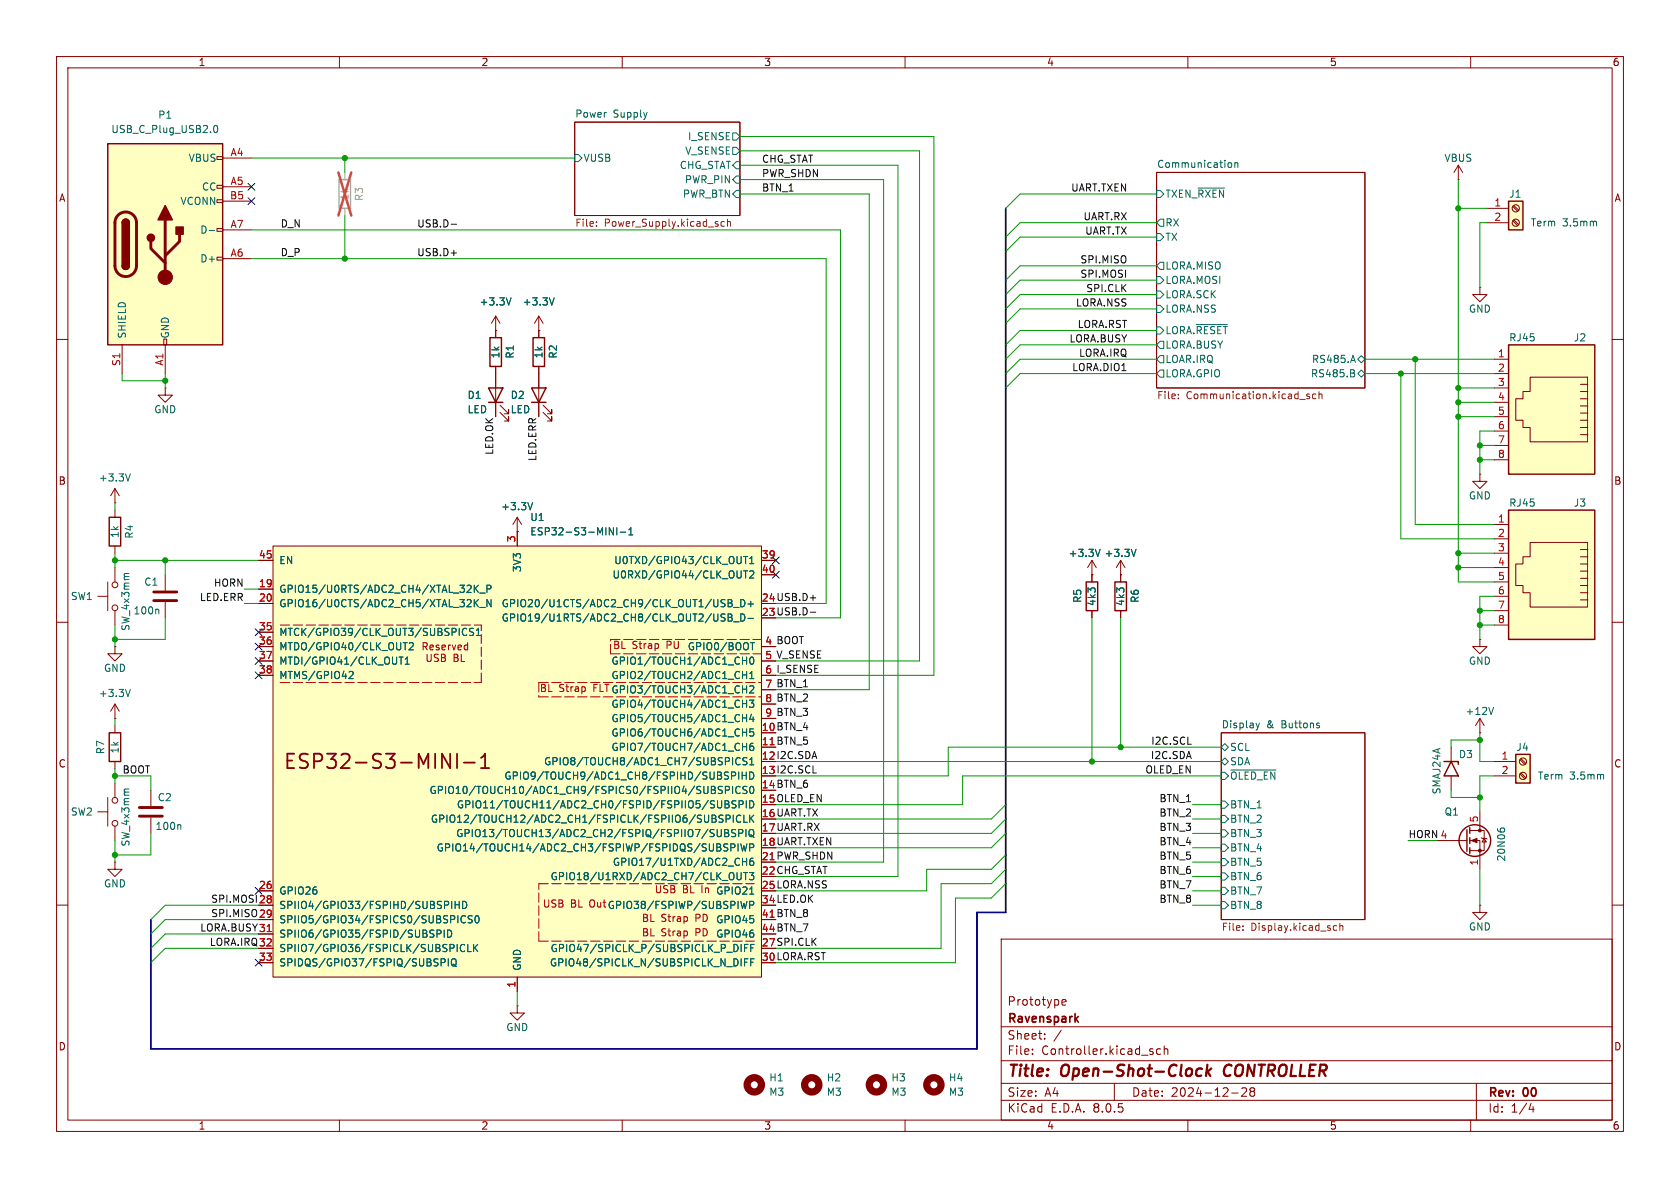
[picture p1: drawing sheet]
<svg xmlns="http://www.w3.org/2000/svg" width="297mm" height="210mm" viewBox="0 0 297 210" stroke-linecap="round" stroke-linejoin="round" font-family="sans-serif">
<g fill="none" stroke="#840000" stroke-width=".18">
<path d="M10 10h277v190h-277zM12 12h273v186h-273zM60 10v2M110 10v2M160 10v2M210 10v2M260 10v2M101.6 21.6h29.2v16.5h-29.2zM204.5 30.5h36.8v38.1h-36.8zM10 60h2M285 60h2M10 110h2"/>
<path d="M285 110h2M26.7 139.7v2.8M215.9 129.5h25.4v33.1h-25.4zM10 160h2M20.3 152.4v1.3h1.3l-1.3 1.2-1.3-1.2h1.3M20.3 152.4h.1M26.7 144.5v2.8M285 160h2M177 166h108v32h-108zM187.7 177.2l.8-.1-.1-.3-.4-.1-.3 .2 .1 .7h.6M60 198v2M110 198v2"/>
<path d="M160 198v2M177 194.5h108M177 191.5h108M177 187.5h108M177 181.5h108M182.5 186.3v.1M182.5 185.5v.1M184.7 183.6v.1M184.7 182.8v.1M187.6 182.1l-1.3 2M197 191.5v3M203.5 185.9l.3 .1 .1 .2-.2 .2h-.3"/>
<path d="M203.5 185.4l.3 .1M205.2 185.5l-.5-.1-.2 .3v.4l.1 .2h.6M205.8 185.5l.2-.1 .4 .1 .1 .9M205.8 184.9v1.5M210 198v2M217.7 193.2h1.2M219.5 192.4l.6-.1 .2 .1 .1 .3-.9 1.1h.9M221.2 192.9l-.2-.2 .2-.4 .5 .1 .1 .2-.3 .3M221.2 192.9l-.2 .3v.3l.2 .3 .5-.1 .1-.2-.1-.4-.2-.2M221.2 192.9h.3M260 198v2M261 191.5v6.5"/>
<path d="M270.7 195l-.4 1.1h.9M271 195.6v1"/>
</g>
<path d="M211.6 190.1l.2 .1 .6-.1M212.5 189a.66 .66 0 0 0-.9 .1M213.5 188.2l-.3 2M213.5 189.4l.5 .8M214.1 188.9l-.8 .7M216.7 188.5a1.27 1.27 0 0 0-.1 1.6" fill="none" stroke="#840000" stroke-width=".4"/>
<path d="M190.6 179.7l-.5 .6M190.2 180.1l.4 .6" fill="none" stroke="#840000" stroke-width=".3"/>
<g fill="none" stroke="#006464" stroke-width=".18">
<path d="M101.6 27.3h.6l.7 .6-.7 .7h-.6zM129.5 26h.7l.6 .7-.6 .6h-.7zM129.5 23.5h.7l.6 .6-.6 .7h-.7zM130.2 33.7h.6v1.2h-.6l-.7-.6zM130.2 31.1h.6v1.3h-.6l-.7-.6zM130.2 28.6h.6v1.2h-.6l-.7-.6zM204.5 33.7h.6l.6 .6-.6 .6h-.6zM205.1 38.7h.6v1.3h-.6l-.6-.6zM211.8 33.2h4.7M217.2 28.8h.3l.3 .2-.1 .5-.2 .1-.3-.1M218.3 28.9l.2-.1h.3v.8M218.3 28.8v.8"/>
<path d="M204.5 41.3h.6l.6 .6-.6 .6h-.6zM204.5 54h.6l.6 .6-.6 .6h-.6zM204.5 48.9h.6l.6 .6-.6 .7h-.6zM204.5 57.8h.6l.6 .6-.6 .7h-.6zM204.5 51.4h.6l.6 .7-.6 .6h-.6zM205.1 46.4h.6v1.2h-.6l-.6-.6zM211.5 57.4h5.5M205.1 62.9h.6v1.2h-.6l-.6-.6zM205.1 65.4h.6v1.3h-.6l-.6-.7zM205.1 60.3h.6v1.3h-.6l-.6-.6zM239.2 62.8l.4 1.3M239.2 65.3l.2 .3-.2 .4 .3 .2-.1 .3-.1 .1"/>
<path d="M240 66l.7-.6 .6 .6-.6 .7zM240.7 62.9l.6 .6-.6 .6-.7-.6zM215.9 132.1l.6-.7 .7 .7-.7 .6zM215.9 134.6l.6-.6 .7 .6-.7 .7zM215.9 136.5h.6l.7 .7-.7 .6h-.6zM217.6 136.1h8M222 127.8l.4 .9M222.4 128.7l-.2 .3M222.7 127.8l-.3 .9M233.1 128.2l.2 .2-.2 .3M233.1 127.8l.1 .1M31.8 145.8l.2 .2v.6"/>
<path d="M215.9 156.8h.6l.7 .7-.7 .6h-.6zM215.9 146.7h.6l.7 .6-.7 .7h-.6zM215.9 144.1h.6l.7 .7-.7 .6h-.6zM215.9 141.6h.6l.7 .6-.7 .7h-.6zM215.9 151.8h.6l.7 .6-.7 .6h-.6zM215.9 154.3h.6l.7 .6-.7 .7h-.6zM215.9 149.2h.6l.7 .7-.7 .6h-.6zM215.9 159.4h.6l.7 .6-.7 .7h-.6z"/>
</g>
<g fill="none" stroke="#725600" stroke-width=".18">
<path d="M105.4 39.9v.1M105.4 39.2v.1M128.1 39.2h-.4l-.2 .2 .1 .5h.5M128.6 39.3l.2-.1h.3l.1 .8M128.6 38.7v1.3M208.3 70.4v.1M208.3 69.7v.1M231.5 69.7l-.3-.1-.2 .2 .1 .2 .4 .1v.3h-.5M232.6 69.7l-.3-.1-.3 .3 .1 .5h.5M233.2 69.8l.2-.2 .3 .1v.8M233.2 69.2v1.3M219.7 164.3v.2"/>
<path d="M219.7 163.7v.1M235.8 164.3l.2 .2 .3-.1M236.3 163.7l-.3-.1-.2 .1M236.9 163.7l.1-.1 .3 .1 .1 .8M236.9 163.2v1.3"/>
</g>
<path d="M24.6 144.3h4.1M24.6 142.7h4.1" fill="none" stroke="#840000" stroke-width=".51"/>
<path d="M19 25.4h20.4v35.6h-20.4z" fill="#ffffc2"/>
<g fill="none" stroke="#840000" stroke-width=".18">
<path d="M38.4 35.3h1v.5h-1zM38.4 32.8h1v.5h-1zM38.4 27.7h1v.5h-1zM39.4 27.9h5M39.4 33h5M39.4 35.6h5M29 59.9h.5v1.1h-.5zM38.4 45.5h1v.5h-1zM38.4 40.4h1v.5h-1zM39.4 45.7h5M39.4 40.6h5M21.6 61v5"/>
<path d="M29.2 61v5M261.6 83.8v1.3h1.3l-1.3 1.3-1.3-1.3h1.3M261.6 83.8h.1M198.1 101.6v1.3M198.1 108v1.2M20.3 138.4v2.6M17.3 143.5h1.7M19 141v5.1M20.3 146.1v2.5"/>
<circle cx="20.3" cy="145.5" r=".51"/>
<circle cx="20.3" cy="141.5" r=".51"/>
</g>
<path d="M19 25.4h20.4v35.6h-20.4zM21.6 39.4a.64 .64 0 0 1 .6-.7 .64 .64 0 0 1 .7 .7M21.6 47a.64 .64 0 0 0 .6 .6 .64 .64 0 0 0 .7-.6M197.1 102.9h2v5.1h-2z" fill="none" stroke="#840000" stroke-width=".25"/>
<path d="M20.9 38a1.9 1.9 0 0 1 2-.4 1.9 1.9 0 0 1 1.2 1.8v7.6a1.91 1.91 0 0 1-1.9 1.9 1.91 1.91 0 0 1-1.9-1.9v-7.8l.2-.6zM29.2 38.9v10.1M26.7 42.7v1.2l2.5 2.6M31.7 41.4v1.3l-2.5 2.5" fill="none" stroke="#840000" stroke-width=".51"/>
<g fill="#840000" stroke="#840000" stroke-width=".25">
<path d="M21.6 47h1.3a.64 .64 0 0 1-.7 .6 .64 .64 0 0 1-.6-.6z"/>
<path d="M21.6 39.4h1.3v7.6h-1.3z"/>
<path d="M21.8 38.9a.64 .64 0 0 1 .7-.1 .64 .64 0 0 1 .4 .6h-1.3z"/>
<path d="M29.2 36.3l1.3 2.6h-2.6z"/>
<path d="M31.1 40.1h1.3v1.3h-1.3z"/>
<circle cx="26.7" cy="42" r=".63"/>
</g>
<circle cx="29.2" cy="49" r="1.27" fill="#840000" stroke="#840000" stroke-width=".18"/>
<path d="M37.9 22.3l.2-.1a.68 .68 0 0 1 .4 .6 .68 .68 0 0 1-.4 .6l-.2-.1-.1-.3zM37 40.7h1M22.8 139.5h-.7l-.1 .2" fill="none" stroke="#006464" stroke-width=".18"/>
<path d="M48.3 96.5h86.3v76.2h-86.3z" fill="#ffffc2"/>
<g fill="none" stroke="#840000" stroke-width=".18">
<path d="M261.6 50.8v1.3h1.3l-1.3 1.2-1.3-1.2h1.3M261.6 50.8h.1M45.7 99.1h2.6M48.3 96.5h86.3v76.2h-86.3zM91.4 94h.1M91.4 91.4v5.1M91.4 91.4l-.7 1.3M91.4 91.4l.8 1.3M134.6 99.1h2.6M193 99.1v3.8M193 99.1l-.7 1.2M193 99.1l.8 1.2"/>
<path d="M17.3 105.4h1.7M19 102.9v5.1M20.3 100.3v2.6M20.3 108v2.5M29.2 101.6v2.8M29.2 106.4v2.8M45.7 104.1h2.6M45.7 106.7h2.6M45.7 111.8h2.6M45.7 114.3h2.6M45.7 116.8h2.6M45.7 119.4h2.6"/>
<path d="M134.6 116.8h2.6M134.6 119.4h2.6M134.6 101.6h2.6M193 101.6h.1M193 108v1.2M134.6 121.9h2.6M134.6 124.5h2.6M134.6 127h2.6M45.7 157.5h2.6M45.7 160h2.6M45.7 162.6h2.6M45.7 165.1h2.6"/>
<path d="M45.7 167.6h2.6M45.7 170.2h2.6M91.4 172.7v2.6"/>
<circle cx="20.3" cy="107.4" r=".51"/>
<circle cx="20.3" cy="103.4" r=".51"/>
</g>
<path d="M78.1 133.2l1.5 2.6v-2.6M80.8 133.2v2.6M82 134.8h1.9M85 135.8h1.5M85 134l.8-.8v2.6" fill="none" stroke="#840000" stroke-width=".32"/>
<g fill="none" stroke="#006464" stroke-width=".18">
<path d="M94.2 88.8l-.5 1.3M107.7 93.3l.7 1.3v-1.3M109 93.3v1.3M109.7 94.1h.9M111.2 94.6h.7M111.2 93.7l.3-.4v1.3M131.4 98.4h.8M131.8 98.4v1.2M132.5 98.7l.4-.3v1.2M132.5 99.6h.8M194.5 97.1l-.4 1.3M22.8 101.4h-.7l-.1 .2"/>
<path d="M27.9 107.7l.2 .2v.6M61.9 118.7l.4 .1 .1 .3-.7 .9h.7M70.5 116.1h.8M70.9 116.1v1.3M71.3 113.6h.7M71.6 113.6v1.3M71.6 117.4h.8M71.6 116.5l.4-.4v1.3M72.4 113.7l.4-.1 .3 .4-.8 .9h.8M82.5 111.2a.6 .6 0 0 0-.8 .4 .6 .6 0 0 0 .6 .7l.2-.1M83.7 111.1h-.5l-.1 .1v.4l.5 .2 .1 .3-.2 .2h-.5M83.8 103.4v1.3"/>
<path d="M83.8 106v1.3M84 104l.6 .7M84 106.5l.6 .8M84.2 112.3h.7M84.2 111.4l.4-.3v1.2M84.6 103.4l-.8 .8M84.6 106l-.8 .7M84.8 104.8h1M84.8 107.4h1M86.1 104.1h.6l.1-.2v-.3l-.7-.2v1.3M86.8 106v1.3l-.7-1.3v1.3M128 108.5l.2 .1"/>
<path d="M128.1 109.3v.4M128.7 106h.4l.3 .2-.3 .4 .3 .1 .1 .3-.3 .3h-.5zM128.7 108.5h.4l.3 .3-.3 .3 .3 .2 .1 .3-.3 .2h-.5zM128.7 109.1h.4M128.7 106.6h.4M129.7 107.4h1M129.7 109.9h1M131 108.5a.64 .64 0 0 1 .7 .7 .64 .64 0 0 1-.7 .6zM131 106a.64 .64 0 0 1 .7 .6 .64 .64 0 0 1-.7 .7zM131.3 118.7v1.3M131.3 116.8h.7M131.3 119.3h.7"/>
<path d="M131.4 100.9h.8M131.8 100.9v1.3M132 116.1v1.3M132 118.7v1.3M132.2 109.3h1M132.2 106.8h1M132.5 101l.5-.1 .3 .4-.8 .9h.8M132.5 119.1l.4-.4v1.3M132.5 120h.8M132.7 116.3l.1-.2a.68 .68 0 0 1 .5 .7 .68 .68 0 0 1-.5 .6l-.1-.1-.2-.4zM132.7 113.6h.7M132.7 106.3v1"/>
<path d="M133 113.6v1.3M127.7 139.1l-.5-.1-.2 .1v.4l.6 .2 .1 .3-.2 .3-.5-.1M128.2 139.7l.6-.1 .2-.2-.1-.3-.7-.1v1.3M129.3 137.1h.6l.2-.2-.1-.3-.7-.1v1.2M129.5 139v1.3M130.6 136.5v1.2M130.8 134.1a.6 .6 0 0 0-.8 .4 .6 .6 0 0 0 .6 .7l.2-.1M130.8 139.1a.6 .6 0 0 0-.8 .5 .6 .6 0 0 0 .6 .7l.2-.1M131.2 136.5v1.2M131.2 137.1h.7M131.3 129.5h.7M131.3 132h.7"/>
<path d="M131.3 121.8h.7M131.3 124.4h.7M131.3 126.9h.7M131.9 136.5v1.2M132 121.2v1.3M132 123.8v1.2M132 126.3v1.3M132 128.8v1.3M132 131.4v1.3M132.1 134l-.5-.1-.3 .3 .1 .3 .6 .2v.4l-.2 .1-.5-.1M132.1 139.1l-.5-.1-.2 .1v.4l.5 .2 .2 .3-.3 .3-.5-.1M132.5 123.8h.8l-.5 .5 .4 .1v.5l-.2 .1-.5-.1"/>
<path d="M132.5 121.4l.5-.2 .3 .4-.8 .9h.8M132.5 136.5a.64 .64 0 0 1 .8 .6 .64 .64 0 0 1-.8 .6zM132.5 135.2h.8M132.5 134.3l.4-.4v1.3M132.7 139.1l.1-.1a.68 .68 0 0 1 .5 .6 .68 .68 0 0 1-.5 .7 .84 .84 0 0 1-.1-1.2zM132.8 126.2l-.3 1h.8M133.1 131.4l-.3 .1a.86 .86 0 0 0 0 1.2l.4-.2 .1-.4-.3-.2h-.3l-.2 .2M133.1 126.7v.9M133.2 128.8h-.6l-.1 .7 .2-.2 .4 .1 .2 .2-.1 .4-.2 .1-.5-.1M78.6 159.3h.5l.2 .3-.1 .3-.6 .1M79.9 159.3v1.3M80.5 159.3v1.3"/>
<path d="M80.5 159.9h.7M81.2 159.3v1.3M81.8 159.3a.64 .64 0 0 1 .7 .7 .64 .64 0 0 1-.7 .6zM127.1 144.5l.7 .5-.2 .4-.5-.1M127.5 146.6v1.1l-.2 .2M127.6 141.5v1.1l-.1 .2h-.4M127.8 144.2l-.5-.1-.2 .2M128.1 146.6h.4l.3 .3-.3 .3 .3 .2v.3l-.2 .2h-.5zM128.1 147.2h.4M128.2 141.5h.4l.2 .3-.2 .4 .2 .1 .1 .3-.2 .2h-.5zM128.2 142.2h.4M128.4 144.8l.6-.1 .1-.2-.1-.3-.6-.1v1.3"/>
<path d="M128.7 149.2h-.5l-.2 .1v.4l.5 .2 .2 .3-.3 .2h-.5M129.2 149.8h.6l.1-.2v-.3l-.7-.1v1.2M129.6 144.1v1.3M130.1 146.7l-.5-.1-.3 .3 .2 .3 .5 .2v.4l-.2 .1-.5-.1M130.1 141.6l-.5-.1-.1 .2v.3l.5 .3 .1 .3-.2 .2h-.5M130.3 154.2v1.1l.2 .2h.4l.1-.2v-1.1M130.5 149.2v1.2M130.6 147.3l.6-.1 .1-.1v-.3l-.7-.2v1.3M130.7 142.2h.6l.1-.2-.1-.3-.6-.2v1.3M131 144.2a.6 .6 0 0 0-.9 .4 .6 .6 0 0 0 .6 .8l.3-.2M131 149.2l.3 1.2 .2-.9 .3 .9 .3-1.2M131.3 151.7v1.3"/>
<path d="M131.3 152.3h.7M131.4 154.2h.8M131.5 144.1v1.3h.6M131.8 154.2v1.3M131.9 146.6v1.3M131.9 141.5v1.3M132 151.7v1.3M132.1 159.3l-.3 1.3-.3-.9-.2 .9M132.5 146.8l.2-.2a.43 .43 0 0 1 .6 .5v.4a.42 .42 0 0 1-.5 .4 .42 .42 0 0 1-.4-.4zM132.5 154.2h.8l-.5 .5 .4 .2v.5l-.2 .1-.5-.1M132.5 141.5a.64 .64 0 0 1 .8 .7 .64 .64 0 0 1-.8 .6zM132.5 149.8h.6l.2-.2-.1-.3-.7-.1v1.2"/>
<path d="M132.5 160l.6-.1 .2-.1-.1-.3-.7-.2v1.3M132.5 144.1v1.3M132.5 158.1h.8M132.7 147.6l.6 .4M132.7 144.6l.6 .8M133.1 151.7l-.3 .1a.86 .86 0 0 0 0 1.2l.4-.1 .1-.5-.3-.2-.3 .1-.2 .1M133.3 144.1l-.8 .7M76.2 165l.4 .1 .1 .3-.2 .3h-.3M76.2 164.4l.5 .1M77.3 165.1l.6-.1 .1-.2-.1-.3-.6-.1v1.3M78 170.2l.6-.1 .1-.2-.1-.3-.6-.1v1.3M78.5 164.4v1.3"/>
<path d="M79.1 164.4a.64 .64 0 0 1 .8 .6 .64 .64 0 0 1-.8 .7zM79.3 169.5v1.3M79.9 169.7l.2-.2a.43 .43 0 0 1 .5 .4v.4a.42 .42 0 0 1-.4 .5 .42 .42 0 0 1-.4-.5zM80 170.5l.5 .2M80.5 170.7l.2 .2M80.8 166.9v1.3M80.9 161.9v1.2M82.2 167.1a.6 .6 0 0 0-.9 .4 .6 .6 0 0 0 .6 .7l.3-.1M82.3 162a.6 .6 0 0 0-.9 .4 .6 .6 0 0 0 .6 .7l.3-.1M82.7 166.9v1.3h.6M83.5 161.9h-.5l-.2 .1v.4l.6 .2 .1 .3-.3 .2h-.4M83.7 166.9v1.3"/>
<path d="M83.9 167.5l.6 .7M84.1 162l.2-.1a.68 .68 0 0 1 .4 .6 .68 .68 0 0 1-.4 .6l-.2-.1-.1-.3zM84.5 166.9l-.8 .8M131 166.9v1.3M131 169.5v1.3M131.6 167.6h.5M131.6 170.1h.5M132.2 166.9h-.6v1.3M132.2 169.5h-.6v1.3M132.7 167.6h.4M132.7 170.1h.4M133.3 166.9h-.6v1.3"/>
<path d="M133.3 169.5h-.6v1.3"/>
</g>
<path d="M47.2 164.7h.8" fill="none" stroke="#a90000" stroke-width=".18"/>
<circle cx="154.9" cy="191.8" r="1.27" fill="none" stroke="#840000" stroke-width="1.3"/>
<path d="M27.2 106.2h4M27.2 104.6h4" fill="none" stroke="#840000" stroke-width=".51"/>
<path d="M192 102.9h2.1v5.1h-2.1z" fill="none" stroke="#840000" stroke-width=".25"/>
<path d="M266.7 61h15.2v22.8h-15.2z" fill="#ffffc2"/>
<g fill="none" stroke="#840000" stroke-width=".18">
<path d="M87.6 58.4h.1M87.6 55.9v3.8M87.6 55.9l-.7 1.3M87.6 55.9l.8 1.3M95.2 58.4h.1M95.2 55.9v3.8M95.2 55.9l-.7 1.3M95.2 55.9l.8 1.3M29.2 68.6v1.3h-1.3l1.3 1.2 1.3-1.2h-1.3M29.2 68.6h.1M87.6 64.8v8.9M88.4 72.9l1.5 1.5v-.7v.7h-.7"/>
<path d="M88.4 71.6l1.5 1.6v-.8v.8h-.7M95.2 64.8v8.9M96 72.9l1.5 1.5v-.7v.7h-.7M96 71.6l1.5 1.6v-.8v.8h-.7M264.2 63.5h2.5M264.2 66h2.5M264.2 68.6h2.5M264.2 71.1h2.5M264.2 73.7h2.5M264.2 76.2h2.5M264.2 78.7h2.5M270.5 66.7h10.2v11.4h-10.2v-2.5h-1.3v-1.3h-1.2v-3.8h1.2v-1.3h1.3z"/>
<path d="M279.4 67.9h1.3M279.4 69.2h1.3M279.4 70.5h1.3M279.4 71.8h1.3M279.4 73h1.3M279.4 74.3h1.3M279.4 75.6h1.3M279.4 76.8h1.3M20.3 88.9h.1M20.3 86.4v2.5M20.3 90.2v1.2M20.3 96.5v1.3"/>
<path d="M20.3 86.4l-.7 1.2M20.3 86.4l.8 1.2M198.1 99.1l-.7 1.2M198.1 99.1v2.5M198.1 99.1l.8 1.2M264.2 81.3h2.5M20.3 114.3v1.3h-1.3l1.3 1.2 1.3-1.2h-1.3M20.3 114.3h.1M198.1 101.6h.1M261.6 113v1.3h1.3l-1.3 1.3-1.3-1.3h1.3M261.6 113h.1M20.3 127h.1"/>
<path d="M20.3 124.5v2.5M20.3 128.3v1.2M20.3 134.6v1.3M20.3 124.5l.8 1.2M20.3 124.5l-.7 1.2M261.6 129.5h.1M261.6 127l-.7 1.3M261.6 127v2.5M261.6 127l.8 1.3M91.4 177.8v1.3h1.3l-1.3 1.2-1.2-1.2h1.2M91.4 177.8h.1"/>
</g>
<path d="M86.6 59.7h2v5.1h-2zM94.2 59.7h2.1v5.1h-2.1zM86.4 68.6h2.5l-1.3 2.5zM86.4 71.1h2.5M94 68.6h2.5l-1.3 2.5zM94 71.1h2.5M266.7 61h15.2v22.8h-15.2zM19.3 91.4h2v5.1h-2zM19.3 129.5h2v5.1h-2z" fill="none" stroke="#840000" stroke-width=".25"/>
<path d="M90.4 52.6l-.5 1.3M98 52.6l-.5 1.3M23 83.8l-.4 1.2M200.8 97.1l-.4 1.3M23 121.9l-.4 1.2M264 125l-.4 1.3" fill="none" stroke="#006464" stroke-width=".18"/>
<path d="M59.9 31.8h2.1v5h-2.1z" fill="none" stroke="#a1a1a1" stroke-width=".25"/>
<path d="M61 30.5v1.3M61 36.8v1.3" fill="none" stroke="#a1a1a1" stroke-width=".18"/>
<path d="M59.8 30.5l2.3 7.6M62.1 30.5l-2.3 7.6" fill="none" stroke="#e65255" stroke-width=".46"/>
<g fill="none" stroke="#840000" stroke-width="1.3">
<circle cx="133.3" cy="191.8" r="1.27"/>
<circle cx="143.5" cy="191.8" r="1.27"/>
<circle cx="165.1" cy="191.8" r="1.27"/>
</g>
<path d="M266.7 90.2h15.2v22.8h-15.2z" fill="#ffffc2"/>
<g fill="none" stroke="#840000" stroke-width=".18">
<path d="M264.2 92.7h2.5M264.2 95.3h2.5M264.2 97.8h2.5M270.5 95.9h10.2v11.4h-10.2v-2.5h-1.3v-1.3h-1.2v-3.8h1.2v-1.3h1.3zM279.4 97.2h1.3M279.4 98.4h1.3M279.4 99.7h1.3M264.2 100.3h2.5M264.2 102.9h2.5M264.2 105.4h2.5M264.2 108h2.5M264.2 110.5h2.5"/>
<path d="M279.4 101h1.3M279.4 102.2h1.3M279.4 103.5h1.3M279.4 104.8h1.3M279.4 106h1.3"/>
</g>
<path d="M266.7 90.2h15.2v22.8h-15.2z" fill="none" stroke="#840000" stroke-width=".25"/>
<path d="M266.7 35.6h2.5v5h-2.5z" fill="#ffffc2"/>
<g fill="none" stroke="#840000" stroke-width=".25">
<path d="M266.7 35.6h2.5v5h-2.5zM255.3 134.6h2.5v.5M256.5 134.6l1.3 2.6h-2.5zM259.3 146.7v3.8M259.8 146.3v1M259.8 148.1v1M259.8 149.9v1"/>
<circle cx="260.7" cy="148.6" r="2.79"/>
</g>
<g fill="none" stroke="#840000" stroke-width=".18">
<path d="M257.8 31.8h.1M257.8 29.2l-.8 1.3M257.8 29.2v2.6M257.8 29.2l.8 1.3M262.9 36.8h3.8M262.9 39.4h3.8M267.4 39l.9 .9M267.4 36.5l.9 .8M267.6 38.9l.9 .8M267.6 36.3l.9 .9M256.5 132.1v2.5M256.5 137.2v2.5"/>
<path d="M254 148.6h5.3M259.8 148.6h1.8v5.1M259.8 146.8h2.6v3.6h-2.6M261.6 143.5v3.3M261.9 148.1l.1 .1h.8l.1 .1M262.4 148.2l.4 .6h-.8zM261.6 160v1.3h1.3l-1.3 1.3-1.3-1.3h1.3M261.6 160h.1"/>
<circle cx="268" cy="39.4" r=".63"/>
<circle cx="268" cy="36.8" r=".63"/>
</g>
<path d="M282.1 39.1l.1 .2v.6M264.7 146.5v.2M265.2 146.8l.1-.3 .2-.1h.4l.1 .4" fill="none" stroke="#006464" stroke-width=".18"/>
<g fill="#840000" stroke="#840000" stroke-width=".18">
<path d="M260.1 148.6l1-.4v.8z"/>
<circle cx="261.6" cy="150.4" r=".25"/>
<circle cx="261.6" cy="146.8" r=".25"/>
</g>
<path d="M268 133.4h2.5v5h-2.5z" fill="#ffffc2"/>
<path d="M268 133.4h2.5v5h-2.5z" fill="none" stroke="#840000" stroke-width=".25"/>
<g fill="none" stroke="#840000" stroke-width=".18">
<path d="M87.6 58.4h.1M87.6 58.4v1.3M95.2 58.4h.1M95.2 58.4v1.3M87.6 64.8v3.8M87.6 71.1v2.6M95.2 64.8v3.8M95.2 71.1v2.6M45.7 99.1h2.6M91.4 94h.1M91.4 94v2.5M134.6 99.1h2.6"/>
<path d="M45.7 104.1h2.6M45.7 106.7h2.6M45.7 111.8h2.6M45.7 114.3h2.6M45.7 116.8h2.6M45.7 119.4h2.6M134.6 116.8h2.6M134.6 119.4h2.6M134.6 101.6h2.6M193 101.6h.1M193 101.6v1.3M193 108v1.2"/>
<path d="M198.1 101.6h.1M198.1 101.6v1.3M198.1 108v1.2M134.6 121.9h2.6M134.6 124.5h2.6M134.6 127h2.6M264.2 134.6h3.8M264.2 137.2h3.8M268.7 136.8l.9 .9M268.7 134.3l.9 .8M268.9 136.7l.8 .8M268.9 134.1l.8 .9"/>
<path d="M45.7 157.5h2.6M45.7 160h2.6M45.7 162.6h2.6M45.7 165.1h2.6M45.7 167.6h2.6M45.7 170.2h2.6M91.4 172.7v2.6"/>
<circle cx="269.2" cy="134.6" r=".63"/>
<circle cx="269.2" cy="137.2" r=".63"/>
</g>
<g fill="none" stroke="#006464" stroke-width=".18">
<path d="M90.4 52.6l-.5 1.3M98 52.6l-.5 1.3M94.2 88.8l-.5 1.3M107.7 93.3l.7 1.3v-1.3M109 93.3v1.3M109.7 94.1h.9M111.2 94.6h.7M111.2 93.7l.3-.4v1.3M131.4 98.4h.8M131.8 98.4v1.2M132.5 98.7l.4-.3v1.2M132.5 99.6h.8"/>
<path d="M194.5 97.1l-.4 1.3M200.8 97.1l-.4 1.3M61.9 118.7l.4 .1 .1 .3-.7 .9h.7M70.5 116.1h.8M70.9 116.1v1.3M71.3 113.6h.7M71.6 113.6v1.3M71.6 117.4h.8M71.6 116.5l.4-.4v1.3M72.4 113.7l.4-.1 .3 .4-.8 .9h.8M82.5 111.2a.6 .6 0 0 0-.8 .4 .6 .6 0 0 0 .6 .7l.2-.1M83.7 111.1h-.5l-.1 .1v.4l.5 .2 .1 .3-.2 .2h-.5"/>
<path d="M83.8 103.4v1.3M83.8 106v1.3M84 104l.6 .7M84 106.5l.6 .8M84.2 112.3h.7M84.2 111.4l.4-.3v1.2M84.6 103.4l-.8 .8M84.6 106l-.8 .7M84.8 104.8h1M84.8 107.4h1M86.1 104.1h.6l.1-.2v-.3l-.7-.2v1.3M86.8 106v1.3l-.7-1.3v1.3"/>
<path d="M128 108.5l.2 .1M128.1 109.3v.4M128.7 106h.4l.3 .2-.3 .4 .3 .1 .1 .3-.3 .3h-.5zM128.7 108.5h.4l.3 .3-.3 .3 .3 .2 .1 .3-.3 .2h-.5zM128.7 109.1h.4M128.7 106.6h.4M129.7 107.4h1M129.7 109.9h1M131 108.5a.64 .64 0 0 1 .7 .7 .64 .64 0 0 1-.7 .6zM131 106a.64 .64 0 0 1 .7 .6 .64 .64 0 0 1-.7 .7zM131.3 118.7v1.3M131.3 116.8h.7"/>
<path d="M131.3 119.3h.7M131.4 100.9h.8M131.8 100.9v1.3M132 116.1v1.3M132 118.7v1.3M132.2 109.3h1M132.2 106.8h1M132.5 101l.5-.1 .3 .4-.8 .9h.8M132.5 119.1l.4-.4v1.3M132.5 120h.8M132.7 116.3l.1-.2a.68 .68 0 0 1 .5 .7 .68 .68 0 0 1-.5 .6l-.1-.1-.2-.4zM132.7 113.6h.7"/>
<path d="M132.7 106.3v1M133 113.6v1.3M127.7 139.1l-.5-.1-.2 .1v.4l.6 .2 .1 .3-.2 .3-.5-.1M128.2 139.7l.6-.1 .2-.2-.1-.3-.7-.1v1.3M129.3 137.1h.6l.2-.2-.1-.3-.7-.1v1.2M129.5 139v1.3M130.6 136.5v1.2M130.8 134.1a.6 .6 0 0 0-.8 .4 .6 .6 0 0 0 .6 .7l.2-.1M130.8 139.1a.6 .6 0 0 0-.8 .5 .6 .6 0 0 0 .6 .7l.2-.1M131.2 136.5v1.2M131.2 137.1h.7M131.3 129.5h.7"/>
<path d="M131.3 132h.7M131.3 121.8h.7M131.3 124.4h.7M131.3 126.9h.7M131.9 136.5v1.2M132 121.2v1.3M132 123.8v1.2M132 126.3v1.3M132 128.8v1.3M132 131.4v1.3M132.1 134l-.5-.1-.3 .3 .1 .3 .6 .2v.4l-.2 .1-.5-.1M132.1 139.1l-.5-.1-.2 .1v.4l.5 .2 .2 .3-.3 .3-.5-.1"/>
<path d="M132.5 123.8h.8l-.5 .5 .4 .1v.5l-.2 .1-.5-.1M132.5 121.4l.5-.2 .3 .4-.8 .9h.8M132.5 136.5a.64 .64 0 0 1 .8 .6 .64 .64 0 0 1-.8 .6zM132.5 135.2h.8M132.5 134.3l.4-.4v1.3M132.7 139.1l.1-.1a.68 .68 0 0 1 .5 .6 .68 .68 0 0 1-.5 .7 .84 .84 0 0 1-.1-1.2zM132.8 126.2l-.3 1h.8M133.1 131.4l-.3 .1a.86 .86 0 0 0 0 1.2l.4-.2 .1-.4-.3-.2h-.3l-.2 .2M133.1 126.7v.9M133.2 128.8h-.6l-.1 .7 .2-.2 .4 .1 .2 .2-.1 .4-.2 .1-.5-.1M283.3 136.9l.2 .2v.6M78.6 159.3h.5l.2 .3-.1 .3-.6 .1"/>
<path d="M79.9 159.3v1.3M80.5 159.3v1.3M80.5 159.9h.7M81.2 159.3v1.3M81.8 159.3a.64 .64 0 0 1 .7 .7 .64 .64 0 0 1-.7 .6zM127.1 144.5l.7 .5-.2 .4-.5-.1M127.5 146.6v1.1l-.2 .2M127.6 141.5v1.1l-.1 .2h-.4M127.8 144.2l-.5-.1-.2 .2M128.1 146.6h.4l.3 .3-.3 .3 .3 .2v.3l-.2 .2h-.5zM128.1 147.2h.4M128.2 141.5h.4l.2 .3-.2 .4 .2 .1 .1 .3-.2 .2h-.5z"/>
<path d="M128.2 142.2h.4M128.4 144.8l.6-.1 .1-.2-.1-.3-.6-.1v1.3M128.7 149.2h-.5l-.2 .1v.4l.5 .2 .2 .3-.3 .2h-.5M129.2 149.8h.6l.1-.2v-.3l-.7-.1v1.2M129.6 144.1v1.3M130.1 146.7l-.5-.1-.3 .3 .2 .3 .5 .2v.4l-.2 .1-.5-.1M130.1 141.6l-.5-.1-.1 .2v.3l.5 .3 .1 .3-.2 .2h-.5M130.3 154.2v1.1l.2 .2h.4l.1-.2v-1.1M130.5 149.2v1.2M130.6 147.3l.6-.1 .1-.1v-.3l-.7-.2v1.3M130.7 142.2h.6l.1-.2-.1-.3-.6-.2v1.3M131 144.2a.6 .6 0 0 0-.9 .4 .6 .6 0 0 0 .6 .8l.3-.2"/>
<path d="M131 149.2l.3 1.2 .2-.9 .3 .9 .3-1.2M131.3 151.7v1.3M131.3 152.3h.7M131.4 154.2h.8M131.5 144.1v1.3h.6M131.8 154.2v1.3M131.9 146.6v1.3M131.9 141.5v1.3M132 151.7v1.3M132.1 159.3l-.3 1.3-.3-.9-.2 .9M132.5 146.8l.2-.2a.43 .43 0 0 1 .6 .5v.4a.42 .42 0 0 1-.5 .4 .42 .42 0 0 1-.4-.4zM132.5 154.2h.8l-.5 .5 .4 .2v.5l-.2 .1-.5-.1"/>
<path d="M132.5 141.5a.64 .64 0 0 1 .8 .7 .64 .64 0 0 1-.8 .6zM132.5 149.8h.6l.2-.2-.1-.3-.7-.1v1.2M132.5 160l.6-.1 .2-.1-.1-.3-.7-.2v1.3M132.5 144.1v1.3M132.5 158.1h.8M132.7 147.6l.6 .4M132.7 144.6l.6 .8M133.1 151.7l-.3 .1a.86 .86 0 0 0 0 1.2l.4-.1 .1-.5-.3-.2-.3 .1-.2 .1M133.3 144.1l-.8 .7M76.2 165l.4 .1 .1 .3-.2 .3h-.3M76.2 164.4l.5 .1M77.3 165.1l.6-.1 .1-.2-.1-.3-.6-.1v1.3"/>
<path d="M78 170.2l.6-.1 .1-.2-.1-.3-.6-.1v1.3M78.5 164.4v1.3M79.1 164.4a.64 .64 0 0 1 .8 .6 .64 .64 0 0 1-.8 .7zM79.3 169.5v1.3M79.9 169.7l.2-.2a.43 .43 0 0 1 .5 .4v.4a.42 .42 0 0 1-.4 .5 .42 .42 0 0 1-.4-.5zM80 170.5l.5 .2M80.5 170.7l.2 .2M80.8 166.9v1.3M80.9 161.9v1.2M82.2 167.1a.6 .6 0 0 0-.9 .4 .6 .6 0 0 0 .6 .7l.3-.1M82.3 162a.6 .6 0 0 0-.9 .4 .6 .6 0 0 0 .6 .7l.3-.1M82.7 166.9v1.3h.6"/>
<path d="M83.5 161.9h-.5l-.2 .1v.4l.6 .2 .1 .3-.3 .2h-.4M83.7 166.9v1.3M83.9 167.5l.6 .7M84.1 162l.2-.1a.68 .68 0 0 1 .4 .6 .68 .68 0 0 1-.4 .6l-.2-.1-.1-.3zM84.5 166.9l-.8 .8M131 166.9v1.3M131 169.5v1.3M131.6 167.6h.5M131.6 170.1h.5M132.2 166.9h-.6v1.3M132.2 169.5h-.6v1.3M132.7 167.6h.4"/>
<path d="M132.7 170.1h.4M133.3 166.9h-.6v1.3M133.3 169.5h-.6v1.3"/>
</g>
<path d="M79.7 39.6h1M79.7 44.7h1M143.2 105.7h1M143.2 108.2h1" fill="none" stroke="#0f0f0f" stroke-width=".18"/>
<path d="M82.3 114l.4 .1M82.7 113.6v1.3M82.7 114.8l-.4 .1M105 121.6h.4M105.6 121h-.6v1.2M106.1 121v1.2h.6M106.9 121h.7M107.3 121v1.2" fill="none" stroke="#c20000" stroke-width=".18"/>
<path d="M49.5 110.5h35.6M107.9 115.6h26.7M107.9 113h26.7M107.9 115.6v-2.6M49.5 120.7h35.6M85.1 120.7v-10.2M95.2 120.7h39.4M95.2 120.7v2.5M95.2 123.2h39.4M95.2 156.2h38.1M95.2 166.4h38.1M95.2 166.4v-10.2" fill="none" stroke="#c20000" stroke-width=".18" stroke-dasharray="1.7 .6"/>
<path d="M177.8 36.8v124.5h-5.1v24.1h-146v-22.8" fill="none" stroke="#000084" stroke-width=".3"/>
<g fill="none" stroke="#009600" stroke-width=".18">
<path d="M44.4 27.9h57.2M61 27.9v2.6M61 38.1v7.6M130.8 24.1h34.3v95.3h-27.9M130.8 26.7h31.8v90.1h-25.4M130.8 34.3h22.9v87.6h-16.5M130.8 31.8h25.4v120.6h-19M130.8 29.2h27.9v125.7h-21.5M204.5 39.4h-24.2l-2.5 2.5M204.5 34.3h-24.2l-2.5 2.5M257.8 31.8v71.1h6.4M257.8 36.8h5.1"/>
<path d="M262.9 39.4h-1.3v11.4M44.4 40.6h104.2v68.6h-11.4M44.4 45.7h101.6v61h-8.8M204.5 41.9h-24.2l-2.5 2.6M204.5 52.1h-24.2l-2.5 2.5M204.5 58.4h-24.2l-2.5 2.6M204.5 47h-24.2l-2.5 2.5M204.5 54.6h-24.2l-2.5 2.6M204.5 49.5h-24.2l-2.5 2.6M21.6 66v1.3h7.6M29.2 66v2.6M204.5 61h-24.2l-2.5 2.5"/>
<path d="M204.5 63.5h-24.2l-2.5 2.5M204.5 66h-24.2l-2.5 2.6M241.3 63.5h22.9M241.3 66h22.9M247.6 66v29.3h16.6M250.2 63.5v29.2h14M257.8 68.6h6.4M257.8 73.7h6.4M257.8 71.1h6.4M261.6 78.7h2.6M264.2 76.2h-2.6v7.6M20.3 88.9v1.3"/>
<path d="M20.3 97.8v2.5M20.3 99.1h25.4M29.2 99.1v2.5M257.8 97.8h6.4M261.6 81.3h2.6M20.3 110.5v3.8M29.2 109.2v3.8h-8.9M43.2 104.1h2.5M43.2 106.7h2.5M193 109.2v25.4M198.1 109.2v22.9M257.8 100.3h6.4"/>
<path d="M261.6 110.5h2.6M261.6 108h2.6M264.2 105.4h-2.6v7.6M20.3 127v1.3M20.3 135.9v2.5M20.3 137.2h6.4v2.5M137.2 134.6h78.7M215.9 137.2h-45.7v5h-33M215.9 132.1h-48.3v5.1h-30.4M256.5 139.7v1.3h5.1M261.6 129.5v5.1h2.6M261.6 130.8h-5.1v1.3"/>
<path d="M264.2 137.2h-2.6v6.3M20.3 148.6v3.8M26.7 147.3v3.8h-6.4M177.8 151.1l-2.5 2.6h-11.5v3.8h-26.6M177.8 153.7l-2.5 2.5h-8.9v11.4h-29.2M177.8 156.2l-2.5 2.6h-6.4v11.4h-31.7M177.8 142.2l-2.5 2.6h-38.1M177.8 147.3l-2.5 2.6h-38.1M177.8 144.8l-2.5 2.5h-38.1M210.8 154.9h5.1M210.8 157.5h5.1M210.8 142.2h5.1"/>
<path d="M210.8 144.8h5.1M210.8 149.9h5.1M210.8 152.4h5.1M210.8 147.3h5.1M248.9 148.6h5.1M261.6 153.7v6.3M45.7 160h-16.5l-2.5 2.6M45.7 167.6h-16.5l-2.5 2.6M45.7 162.6h-16.5l-2.5 2.5M45.7 165.1h-16.5l-2.5 2.5M91.4 175.3v2.5M210.8 160h5.1"/>
</g>
<g fill="none" stroke="#000084" stroke-width=".18">
<path d="M43.8 32.4l1.3 1.2M43.8 35l1.3 1.2M45.1 32.4l-1.3 1.2M45.1 35l-1.3 1.2M136.6 98.5l1.2 1.2M137.8 98.5l-1.2 1.2M45.1 116.2l1.2 1.2M45.1 118.8l1.2 1.2M45.1 113.7l1.2 1.2M45.1 111.2l1.2 1.2M46.3 116.2l-1.2 1.2M46.3 118.8l-1.2 1.2"/>
<path d="M46.3 113.7l-1.2 1.2M46.3 111.2l-1.2 1.2M136.6 101l1.2 1.2M137.8 101l-1.2 1.2M45.1 156.9l1.2 1.2M46.3 156.9l-1.2 1.2M45.1 169.6l1.2 1.2M46.3 169.6l-1.2 1.2"/>
</g>
<path d="M47.2 164.7h.8" fill="none" stroke="#a90000" stroke-width=".18"/>
<g fill="#009600" stroke="#009600" stroke-width=".18">
<circle cx="29.2" cy="67.3" r=".46"/>
<circle cx="61" cy="45.7" r=".46"/>
<circle cx="61" cy="27.9" r=".46"/>
<circle cx="20.3" cy="137.2" r=".46"/>
<circle cx="20.3" cy="151.1" r=".46"/>
<circle cx="29.2" cy="99.1" r=".46"/>
<circle cx="20.3" cy="99.1" r=".46"/>
<circle cx="20.3" cy="113" r=".46"/>
<circle cx="247.6" cy="66" r=".46"/>
<circle cx="257.8" cy="100.3" r=".46"/>
<circle cx="257.8" cy="97.8" r=".46"/>
<circle cx="261.6" cy="108" r=".46"/>
<circle cx="261.6" cy="110.5" r=".46"/>
<circle cx="257.8" cy="71.1" r=".46"/>
<circle cx="257.8" cy="73.7" r=".46"/>
<circle cx="250.2" cy="63.5" r=".46"/>
<circle cx="257.8" cy="68.6" r=".46"/>
<circle cx="261.6" cy="81.3" r=".46"/>
<circle cx="261.6" cy="78.7" r=".46"/>
<circle cx="257.8" cy="36.8" r=".46"/>
<circle cx="261.6" cy="141" r=".46"/>
<circle cx="261.6" cy="130.8" r=".46"/>
<circle cx="198.1" cy="132.1" r=".46"/>
<circle cx="193" cy="134.6" r=".46"/>
</g>
<text font-size="3.5" fill="#840000" x="50" y="136.4">ESP32-S3-MINI-1</text>
<g font-size="2.8" fill="#840000">
<text x="178" y="190.9">Title:</text>
<text x="187.7" y="190.9">Open-Shot-Clock</text>
<text x="217.2" y="190.9">CONTROLLER</text>
</g>
<g font-size="2.1" fill="#840000">
<text x="178" y="178">Prototype</text>
<text x="178" y="184">Sheet:</text>
<text x="178" y="181.2">Ravenspark</text>
<text x="178" y="186.7">File:</text>
<text x="184.1" y="186.7">Controller.kicad_sch</text>
<text x="178" y="196.9">KiCad</text>
<text x="178" y="194.1">Size:</text>
<text x="184.7" y="194.1">A4</text>
<text x="185.7" y="196.9">E.D.A.</text>
<text x="193.3" y="196.9">8.0.5</text>
<text x="200" y="194.1">Date:</text>
<text x="207" y="194.1">2024-12-28</text>
<text x="263" y="194.3">Rev:</text>
<text x="263" y="196.9">Id:</text>
<text x="267.1" y="196.9">1/4</text>
<text x="269.4" y="194.3">00</text>
</g>
<g font-size="1.8" fill="#840000">
<text x="35" y="11.9">1</text>
<text x="85" y="11.9">2</text>
<text x="135" y="11.9">3</text>
<text x="185" y="11.9">4</text>
<text x="235" y="11.9">5</text>
<text x="285" y="11.9">6</text>
<text x="10.3" y="35.9">A</text>
<text x="285.3" y="35.9">A</text>
<text x="10.3" y="85.9">B</text>
<text x="285.3" y="85.9">B</text>
<text x="134.6" y="106.4">24 USB.D+</text>
<text x="134.6" y="109">23 USB.D-</text>
<text x="135.2" y="114">4 BOOT</text>
<text x="134.6" y="129.3">10 BTN_4</text>
<text x="10.3" y="135.9">C</text>
<text x="134.6" y="134.4">12 I2C.SDA</text>
<text x="134.6" y="136.9">13 I2C.SCL</text>
<text x="285.3" y="135.9">C</text>
<text x="134.6" y="139.4">14 BTN_6</text>
<text x="134.6" y="142">15 OLED_EN</text>
<text x="134.6" y="144.5">16 UART.TX</text>
<text x="134.6" y="147.1">17 UART.RX</text>
<text x="134.6" y="149.6">18 UART.TXEN</text>
<text x="134.6" y="154.7">22 CHG_STAT</text>
<text x="134.6" y="157.2">25 LORA.NSS</text>
<text x="134.6" y="159.8">34 LED.OK</text>
<text x="134.6" y="167.4">27 SPI.CLK</text>
<text x="134.6" y="164.8">44 BTN_7</text>
<text x="134.6" y="169.9">30 LORA.RST</text>
<text x="10.3" y="185.9">D</text>
<text x="285.3" y="185.9">D</text>
<text x="35" y="199.9">1</text>
<text x="85" y="199.9">2</text>
<text x="135" y="199.9">3</text>
<text x="185" y="199.9">4</text>
<text x="235" y="199.9">5</text>
<text x="285" y="199.9">6</text>
</g>
<g font-size="1.8" fill="#006464">
<text x="19.6" y="23.7">USB_C_Plug_USB2.0</text>
<text x="27.9" y="21.2">P1</text>
<text x="101.6" y="20.9">Power</text>
<text x="108.4" y="20.9">Supply</text>
<text x="33.3" y="28.8">VBUS</text>
<text x="103.1" y="28.8">VUSB</text>
<text x="121" y="27.5">V_SENSE</text>
<text x="121.5" y="25">I_SENSE</text>
<text x="204.5" y="29.8">Communication</text>
<text x="255.3" y="28.8">VBUS</text>
<text x="35.6" y="33.9">CC</text>
<text x="120.1" y="30.1">CHG_STAT</text>
<text x="120.6" y="35.2">PWR_BTN</text>
<text x="121" y="32.6">PWR_PIN</text>
<text x="205.9" y="35.2">TXEN_~{RXEN}</text>
<text x="266.7" y="35.2">J1</text>
<text x="31.8" y="36.4">VCONN</text>
<text x="35.3" y="41.5">D-</text>
<text x="205.9" y="40.2">RX</text>
<text x="270.5" y="40.2">Term</text>
<text x="276.2" y="40.2">3.5mm</text>
<text x="35.3" y="46.6">D+</text>
<text x="205.9" y="42.8">TX</text>
<text x="205.9" y="47.9">LORA.MISO</text>
<text x="205.9" y="50.4">LORA.MOSI</text>
<text x="205.9" y="52.9">LORA.SCK</text>
<text x="22.5" y="59.9" transform="rotate(-90 22.5 59.9)">SHIELD</text>
<text x="30.1" y="59.9" transform="rotate(-90 30.1 59.9)">GND</text>
<text x="84.7" y="54.2">+3.3V</text>
<text x="92.3" y="54.2">+3.3V</text>
<text x="205.9" y="55.5">LORA.NSS</text>
<text x="205.9" y="59.3">LORA.~{RESET}</text>
<text x="259.6" y="55.5">GND</text>
<text x="88.5" y="63.5" transform="rotate(-90 88.5 63.5)">1k</text>
<text x="91" y="63.5" transform="rotate(-90 91 63.5)">R1</text>
<text x="96.1" y="63.5" transform="rotate(-90 96.1 63.5)">1k</text>
<text x="98.7" y="63.5" transform="rotate(-90 98.7 63.5)">R2</text>
<text x="205.9" y="64.4">LOAR.IRQ</text>
<text x="205.9" y="61.8">LORA.BUSY</text>
<text x="231.8" y="64.4">RS485.A</text>
<text x="266.7" y="60.6">RJ45</text>
<text x="278.1" y="60.6">J2</text>
<text x="82.6" y="70.7">D1</text>
<text x="90.2" y="70.7">D2</text>
<text x="205.9" y="66.9">LORA.GPIO</text>
<text x="231.7" y="66.9">RS485.B</text>
<text x="27.2" y="73.3">GND</text>
<text x="82.6" y="73.3">LED</text>
<text x="90.2" y="73.3">LED</text>
<text x="17.4" y="85.3">+3.3V</text>
<text x="259.6" y="88.5">GND</text>
<text x="266.7" y="89.8">RJ45</text>
<text x="278.1" y="89.8">J3</text>
<text x="21.2" y="95.2" transform="rotate(-90 21.2 95.2)">1k</text>
<text x="23.7" y="95.3" transform="rotate(-90 23.7 95.3)">R4</text>
<text x="88.5" y="90.4">+3.3V</text>
<text x="93.6" y="92.3">U1</text>
<text x="93.6" y="94.8">ESP32-S3-MINI-1</text>
<text x="49.3" y="99.9">EN</text>
<text x="92.3" y="101.2" transform="rotate(-90 92.3 101.2)">3V3</text>
<text x="108.5" y="99.9">U0TXD/GPIO43/CLK_OUT1</text>
<text x="188.8" y="98.7">+3.3V</text>
<text x="195.2" y="98.7">+3.3V</text>
<text x="12.4" y="106.3">SW1</text>
<text x="25.4" y="103.7">C1</text>
<text x="49.3" y="105">GPIO15/U0RTS/ADC2_CH4/XTAL_32K_P</text>
<text x="49.3" y="107.5">GPIO16/U0CTS/ADC2_CH5/XTAL_32K_N</text>
<text x="88.6" y="107.5">GPIO20/U1CTS/ADC2_CH9/CLK_OUT1/USB_D+</text>
<text x="108.2" y="102.5">U0RXD/GPIO44/CLK_OUT2</text>
<text x="191.4" y="106.7" transform="rotate(-90 191.4 106.7)">R5</text>
<text x="193.9" y="107.2" transform="rotate(-90 193.9 107.2)">4k3</text>
<text x="199" y="107.2" transform="rotate(-90 199 107.2)">4k3</text>
<text x="201.5" y="106.7" transform="rotate(-90 201.5 106.7)">R6</text>
<text x="23.1" y="111.6" transform="rotate(-90 23.1 111.6)">SW_4x3mm</text>
<text x="23.5" y="108.8">100n</text>
<text x="49.3" y="112.6">MTCK/GPIO39/CLK_OUT3/SUBSPICS1</text>
<text x="88.6" y="110.1">GPIO19/U1RTS/ADC2_CH8/CLK_OUT2/USB_D-</text>
<text x="18.3" y="119">GND</text>
<text x="49.3" y="115.2">MTDO/GPIO40/CLK_OUT2</text>
<text x="49.3" y="117.7">MTDI/GPIO41/CLK_OUT1</text>
<text x="108" y="117.7">GPIO1/TOUCH1/ADC1_CH0</text>
<text x="121.5" y="115.2">GPIO0/BOOT</text>
<text x="259.6" y="117.7">GND</text>
<text x="17.4" y="123.4">+3.3V</text>
<text x="49.3" y="120.2">MTMS/GPIO42</text>
<text x="108" y="120.2">GPIO2/TOUCH2/ADC1_CH1</text>
<text x="108" y="125.3">GPIO4/TOUCH4/ADC1_CH3</text>
<text x="108" y="122.8">GPIO3/TOUCH3/ADC1_CH2</text>
<text x="108" y="130.4">GPIO6/TOUCH6/ADC1_CH5</text>
<text x="108" y="127.9">GPIO5/TOUCH5/ADC1_CH4</text>
<text x="215.9" y="128.8">Display</text>
<text x="223.9" y="128.8">&amp;</text>
<text x="226.6" y="128.8">Buttons</text>
<text x="259" y="126.6">+12V</text>
<text x="18.6" y="133.4" transform="rotate(-90 18.6 133.4)">R7</text>
<text x="21.2" y="133.3" transform="rotate(-90 21.2 133.3)">1k</text>
<text x="96.1" y="135.5">GPIO8/TOUCH8/ADC1_CH7/SUBSPICS1</text>
<text x="108" y="132.9">GPIO7/TOUCH7/ADC1_CH6</text>
<text x="217.4" y="132.9">SCL</text>
<text x="217.4" y="135.5">SDA</text>
<text x="257.8" y="134.2">D3</text>
<text x="268" y="132.9">J4</text>
<text x="27.8" y="141.8">C2</text>
<text x="75.8" y="140.6">GPIO10/TOUCH10/ADC1_CH9/FSPICS0/FSPIIO4/SUBSPICS0</text>
<text x="80.7" y="143.1">GPIO11/TOUCH11/ADC2_CH0/FSPID/FSPIIO5/SUBSPID</text>
<text x="89.1" y="138">GPIO9/TOUCH9/ADC1_CH8/FSPIHD/SUBSPIHD</text>
<text x="217.4" y="143.1">BTN_1</text>
<text x="217.4" y="138">~{OLED_EN}</text>
<text x="254.9" y="140.5" transform="rotate(-90 254.9 140.5)">SMAJ24A</text>
<text x="271.8" y="138">Term</text>
<text x="277.5" y="138">3.5mm</text>
<text x="12.4" y="144.4">SW2</text>
<text x="23.1" y="149.7" transform="rotate(-90 23.1 149.7)">SW_4x3mm</text>
<text x="27.4" y="146.9">100n</text>
<text x="76.1" y="145.6">GPIO12/TOUCH12/ADC2_CH1/FSPICLK/FSPIIO6/SUBSPICLK</text>
<text x="80.5" y="148.2">GPIO13/TOUCH13/ADC2_CH2/FSPIQ/FSPIIO7/SUBSPIQ</text>
<text x="217.4" y="148.2">BTN_3</text>
<text x="217.4" y="145.6">BTN_2</text>
<text x="255.3" y="144.4">Q1</text>
<text x="77.1" y="150.7">GPIO14/TOUCH14/ADC2_CH3/FSPIWP/FSPIDQS/SUBSPIWP</text>
<text x="97.2" y="155.8">GPIO18/U1RXD/ADC2_CH7/CLK_OUT3</text>
<text x="108.2" y="153.3">GPIO17/U1TXD/ADC2_CH6</text>
<text x="217.4" y="153.3">BTN_5</text>
<text x="217.4" y="155.8">BTN_6</text>
<text x="217.4" y="150.7">BTN_4</text>
<text x="266.3" y="152.4" transform="rotate(-90 266.3 152.4)">20N06</text>
<text x="18.3" y="157.1">GND</text>
<text x="49.3" y="158.3">GPIO26</text>
<text x="49.3" y="160.9">SPIIO4/GPIO33/FSPIHD/SUBSPIHD</text>
<text x="107.3" y="160.9">GPIO38/FSPIWP/SUBSPIWP</text>
<text x="126.5" y="158.3">GPIO21</text>
<text x="217.4" y="158.3">BTN_7</text>
<text x="217.4" y="160.9">BTN_8</text>
<text x="49.3" y="163.4">SPIIO5/GPIO34/FSPICS0/SUBSPICS0</text>
<text x="49.3" y="166">SPIIO6/GPIO35/FSPID/SUBSPID</text>
<text x="126.5" y="163.4">GPIO45</text>
<text x="126.5" y="166">GPIO46</text>
<text x="259.6" y="164.7">GND</text>
<text x="49.3" y="168.5">SPIIO7/GPIO36/FSPICLK/SUBSPICLK</text>
<text x="49.3" y="171">SPIDQS/GPIO37/FSPIQ/SUBSPIQ</text>
<text x="92.3" y="171.7" transform="rotate(-90 92.3 171.7)">GND</text>
<text x="97.1" y="171">GPIO48/SPICLK_N/SUBSPICLK_N_DIFF</text>
<text x="97.2" y="168.5">GPIO47/SPICLK_P/SUBSPICLK_P_DIFF</text>
<text x="89.4" y="182.5">GND</text>
<text x="135.9" y="191.4">H1</text>
<text x="146.1" y="191.4">H2</text>
<text x="157.5" y="191.4">H3</text>
<text x="167.6" y="191.4">H4</text>
<text x="135.9" y="193.9">M3</text>
<text x="146.1" y="193.9">M3</text>
<text x="157.5" y="193.9">M3</text>
<text x="167.6" y="193.9">M3</text>
</g>
<g font-size="1.8" fill="#a90000">
<text x="40.7" y="27.7">A4</text>
<text x="40.6" y="35.3">B5</text>
<text x="40.7" y="32.8">A5</text>
<text x="40.7" y="40.4">A7</text>
<text x="264.1" y="36.6">1</text>
<text x="264.1" y="39.1">2</text>
<text x="40.7" y="45.5">A6</text>
<text x="21.3" y="64.8" transform="rotate(-90 21.3 64.8)">S1</text>
<text x="29" y="64.8" transform="rotate(-90 29 64.8)">A1</text>
<text x="264.7" y="63.2">1</text>
<text x="264.7" y="65.8">2</text>
<text x="264.7" y="68.3">3</text>
<text x="264.7" y="70.9">4</text>
<text x="264.7" y="73.4">5</text>
<text x="264.7" y="75.9">6</text>
<text x="264.7" y="78.5">7</text>
<text x="264.7" y="81">8</text>
<text x="91.2" y="96" transform="rotate(-90 91.2 96)">3</text>
<text x="264.7" y="92.5">1</text>
<text x="264.7" y="95">2</text>
<text x="45.7" y="98.8">45</text>
<text x="134.6" y="98.8">39</text>
<text x="134.6" y="101.3">40</text>
<text x="264.7" y="97.5">3</text>
<text x="264.7" y="100.1">4</text>
<text x="45.7" y="103.9">19</text>
<text x="45.7" y="106.4">20</text>
<text x="134.6" y="106.4">24</text>
<text x="264.7" y="102.6">5</text>
<text x="264.7" y="105.2">6</text>
<text x="264.7" y="107.7">7</text>
<text x="45.7" y="111.5">35</text>
<text x="134.6" y="109">23</text>
<text x="264.7" y="110.2">8</text>
<text x="45.7" y="114">36</text>
<text x="45.7" y="116.6">37</text>
<text x="45.7" y="119.1">38</text>
<text x="135.2" y="114">4</text>
<text x="135.2" y="116.6">5</text>
<text x="135.2" y="119.1">6</text>
<text x="135.2" y="121.7">7</text>
<text x="135.2" y="124.2">8</text>
<text x="134.6" y="131.8">11 BTN_5</text>
<text x="134.6" y="129.3">10</text>
<text x="134.6" y="131.8">11</text>
<text x="135.2" y="126.7">9</text>
<text x="134.6" y="134.4">12</text>
<text x="134.6" y="136.9">13</text>
<text x="265.4" y="134.4">1</text>
<text x="265.4" y="136.9">2</text>
<text x="134.6" y="139.4">14</text>
<text x="134.6" y="142">15</text>
<text x="134.6" y="144.5">16</text>
<text x="134.6" y="147.1">17</text>
<text x="134.6" y="149.6">18</text>
<text x="261.4" y="145.5" transform="rotate(-90 261.4 145.5)">5</text>
<text x="134.6" y="152.1">21 PWR_SHDN</text>
<text x="134.6" y="152.1">21</text>
<text x="134.6" y="154.7">22</text>
<text x="261.4" y="153.1" transform="rotate(-90 261.4 153.1)">1</text>
<text x="45.7" y="157.2">26</text>
<text x="45.7" y="159.8">28</text>
<text x="134.6" y="157.2">25</text>
<text x="134.6" y="159.8">34</text>
<text x="45.7" y="162.3">29</text>
<text x="45.7" y="164.8">31</text>
<text x="45.7" y="167.4">32</text>
<text x="134.6" y="162.3">41 BTN_8</text>
<text x="134.6" y="167.4">27</text>
<text x="134.6" y="162.3">41</text>
<text x="134.6" y="164.8">44</text>
<text x="45.7" y="169.9">33</text>
<text x="134.6" y="169.9">30</text>
<text x="91.2" y="174.7" transform="rotate(-90 91.2 174.7)">1</text>
</g>
<g font-size="1.8" fill="#0f0f0f">
<text x="134.6" y="28.9">CHG_STAT</text>
<text x="134.6" y="31.4">PWR_SHDN</text>
<text x="134.6" y="33.9">BTN_1</text>
<text x="189.3" y="33.9">UART.TXEN</text>
<text x="49.5" y="40.3">D_N</text>
<text x="73.7" y="40.3">USB.D-</text>
<text x="191.4" y="39">UART.RX</text>
<text x="191.7" y="41.6">UART.TX</text>
<text x="49.5" y="45.4">D_P</text>
<text x="73.7" y="45.4">USB.D+</text>
<text x="190.9" y="46.6">SPI.MISO</text>
<text x="190.9" y="49.2">SPI.MOSI</text>
<text x="191.9" y="51.7">SPI.CLK</text>
<text x="190.1" y="54.3">LORA.NSS</text>
<text x="190.4" y="58.1">LORA.RST</text>
<text x="189" y="60.6">LORA.BUSY</text>
<text x="189.4" y="65.7">LORA.DIO1</text>
<text x="190.7" y="63.2">LORA.IRQ</text>
<text x="87.3" y="80.5" transform="rotate(-90 87.3 80.5)">LED.OK</text>
<text x="94.9" y="81.6" transform="rotate(-90 94.9 81.6)">LED.ERR</text>
<text x="35.2" y="106.3">LED.ERR</text>
<text x="37.7" y="103.8">HORN</text>
<text x="135.2" y="116.6">5 V_SENSE</text>
<text x="135.2" y="119.1">6 I_SENSE</text>
<text x="135.2" y="121.7">7 BTN_1</text>
<text x="135.2" y="124.2">8 BTN_2</text>
<text x="135.2" y="126.7">9 BTN_3</text>
<text x="203.4" y="131.7">I2C.SCL</text>
<text x="21.6" y="136.8">BOOT</text>
<text x="202.4" y="136.8">OLED_EN</text>
<text x="203.4" y="134.3">I2C.SDA</text>
<text x="204.9" y="141.9">BTN_1</text>
<text x="204.9" y="147">BTN_3</text>
<text x="204.9" y="144.4">BTN_2</text>
<text x="204.9" y="149.5">BTN_4</text>
<text x="248.9" y="148.2">HORN 4</text>
<text x="204.9" y="152.1">BTN_5</text>
<text x="204.9" y="154.6">BTN_6</text>
<text x="37.2" y="159.7">SPI.MOSI 28</text>
<text x="204.9" y="159.7">BTN_8</text>
<text x="204.9" y="157.1">BTN_7</text>
<text x="35.3" y="164.8">LORA.BUSY31</text>
<text x="37" y="167.3">LORA.IRQ32</text>
<text x="37.2" y="162.2">SPI.MISO 29</text>
</g>
<g font-size="1.8" fill="#989898">
<text x="61.8" y="35.5" transform="rotate(-90 61.8 35.5)">1k</text>
<text x="64.4" y="35.6" transform="rotate(-90 64.4 35.6)">R3</text>
</g>
<g font-size="1.8" fill="#725600">
<text x="101.6" y="40.4">File:</text>
<text x="106.8" y="40.4">Power_Supply.kicad_sch</text>
<text x="204.5" y="70.9">File:</text>
<text x="209.7" y="70.9">Communication.kicad_sch</text>
<text x="215.9" y="164.9">File:</text>
<text x="221.1" y="164.9">Display.kicad_sch</text>
</g>
<g font-size="1.8" fill="#c20000">
<text x="74.4" y="115.2">Reserved</text>
<text x="75.1" y="117.2">USB</text>
<text x="80.1" y="117.2">BL</text>
<text x="108.3" y="114.9">BL</text>
<text x="111.7" y="114.9">Strap</text>
<text x="117.9" y="114.9">PU GPIO0/BOOT</text>
<text x="95.3" y="122.5">BL</text>
<text x="98.8" y="122.5">Strap</text>
<text x="95.9" y="160.6">USB</text>
<text x="100.9" y="160.6">BL</text>
<text x="104.3" y="160.6">OutGPIO38/FSPIWP/SUBSPIWP</text>
<text x="115.6" y="158.1">USB</text>
<text x="120.6" y="158.1">BL</text>
<text x="124.1" y="158.1">In GPIO21</text>
<text x="113.4" y="163.2">BL</text>
<text x="113.4" y="165.7">BL</text>
<text x="116.9" y="163.2">Strap</text>
<text x="116.9" y="165.7">Strap</text>
<text x="123" y="163.2">PD GPIO45</text>
<text x="123" y="165.7">PD GPIO46</text>
</g>
</svg>
